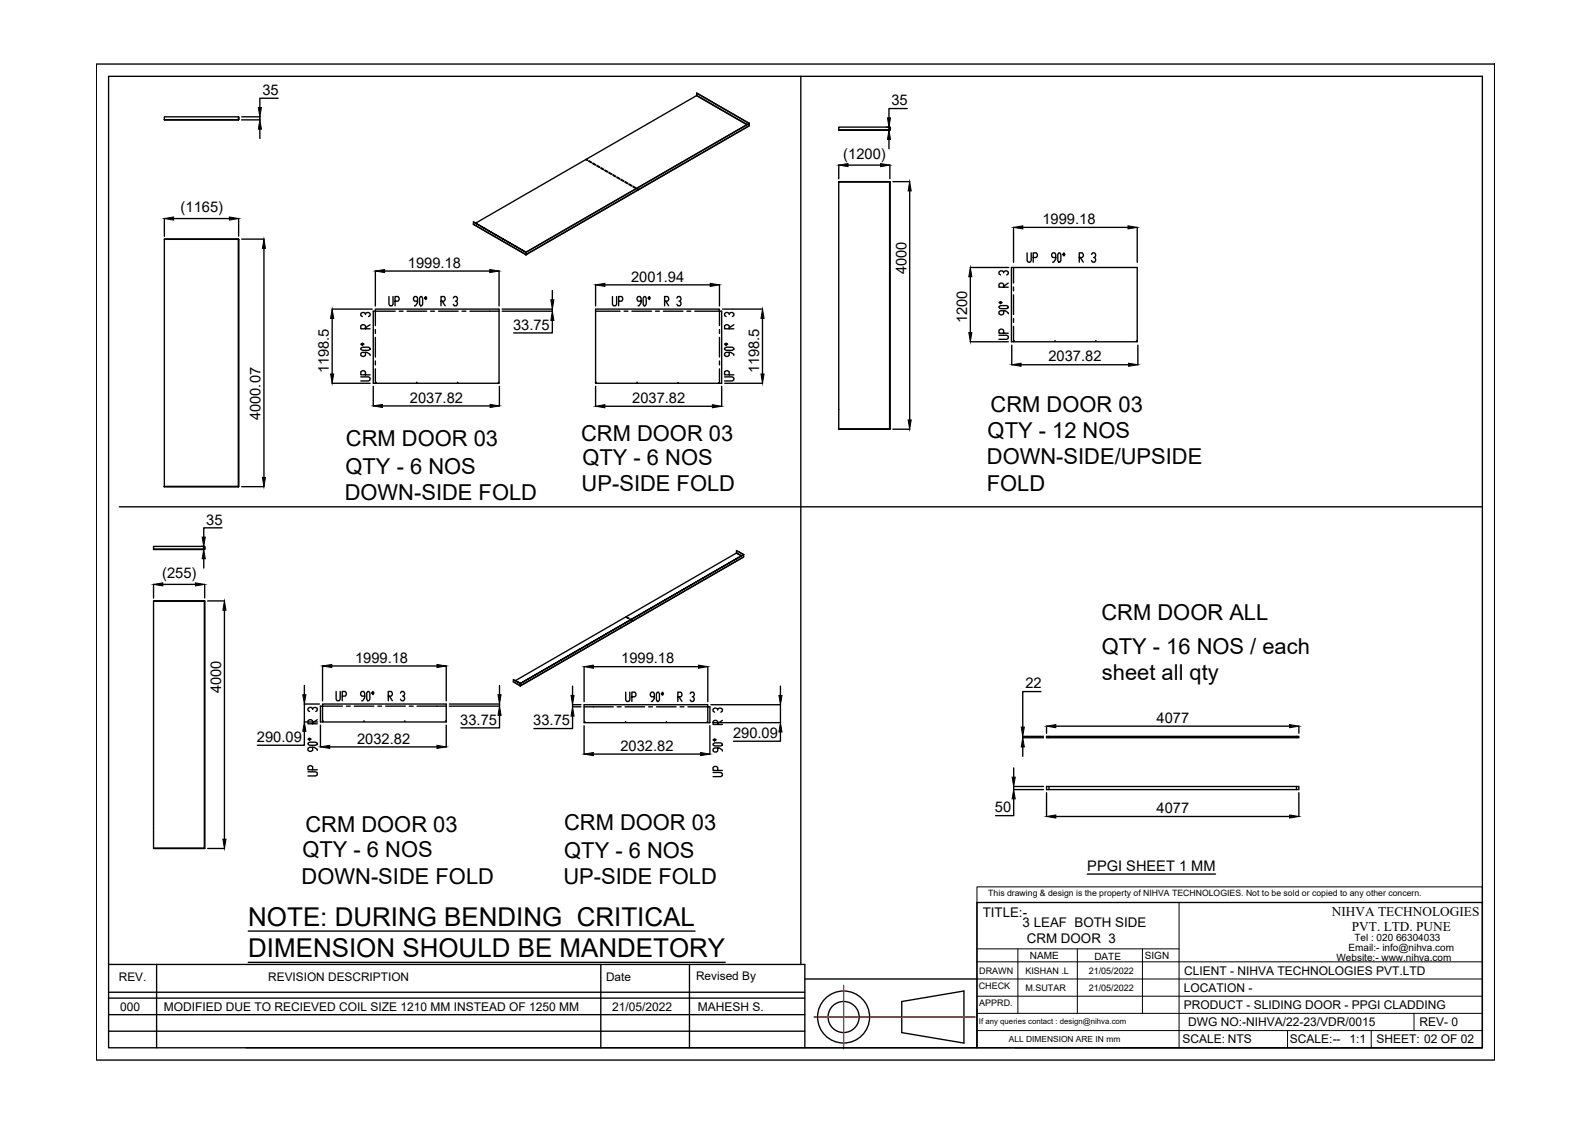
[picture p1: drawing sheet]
<svg xmlns="http://www.w3.org/2000/svg" width="297mm" height="210mm" viewBox="0 0 297 210" stroke-linecap="round" stroke-linejoin="round" font-family="sans-serif">
<!-- layer: 0 -->
<g fill="none" stroke="#000" stroke-width=".25">
<path d="M18 12h261.4v186.1h-261.4zM20.3 14.3h256.8v181.5h-256.8zM52 18.4h-3.4v1.7M130.2 17.8v.1M130.2 17.4l9.8 5.7M149.7 14.3v166M30.7 21.8h13.9v.6h-13.9zM30.7 22.4h.1M44.6 22.4h-13.9M44.6 21.8v.6zM44.6 22.4h.1M45.1 22.4h3.5"/>
<path d="M45.2 21.8h3.4M48.6 21.8v.6M48.6 24.1v1.8M109.5 29.8l.3 .2M109.6 29.7l.3 .2M110 30.2l.5 .2M110.1 30l.5 .3M110.8 30.6l.5 .3M110.8 30.5l.6 .3M111.5 31l.5 .3M111.6 30.9l.5 .3M112.3 31.5l.5 .2"/>
<path d="M112.4 31.3l.5 .3M113.1 31.9l.4 .3M113.1 31.8l.5 .3M113.8 32.3l.5 .3M113.9 32.2l.5 .3M114.6 32.8l.5 .2M114.6 32.6l.5 .3M115.3 33.2l.5 .3M115.4 33.1l.5 .3M116.1 33.6l.5 .3M116.1 33.5l.5 .3M116.8 34.1l.5 .2"/>
<path d="M116.9 34l.5 .2M117.6 34.5l.5 .3M117.6 34.4l.5 .3M118.3 34.9l.5 .3M118.4 34.8l.5 .3M119.1 35.4l.2 .1M119.1 35.3l.3 .1M139.6 23.3l-9.4-5.4-41.3 23.8M140 23.1h.1M140 23.1l-9.8-5.7v.4l9.5 5.5M140 23.1l-41.7 24M140 23.5l-41.7 24.1-9.8-5.7"/>
<path d="M156.8 23.8h9.5v.5h-9.5zM156.8 24.3h9.5zM156.8 34h9.5v46.2h-9.5h9.5M156.8 30.8v2.6M158.5 30.9h6.1M165.8 23.8h.4v.5h-.5M166.2 26.1v1.7M166.3 24.3v-.5v.5M166.3 34h-9.5M166.3 34h-9.5v46.2h9.5M166.3 30.8v2.6M166.9 34h3.2"/>
<path d="M169.6 20.3h-3.4v1.7M170.1 35.7v42.8M30.7 44.7h13.9zM30.7 40.8v3.4M32.5 40.9h10.4M44.6 44.7v46.3h-13.9M44.6 44.7h.1M44.6 44.7v46.3M44.6 44.7h-13.9v46.3M44.6 40.8v3.3M45.2 44.7h4.2M49.3 46.4v42.8"/>
<path d="M62.1 57.8h7.5M62.1 59.5v10.4M68.3 58.8v-.2l-.3-.2h-.3l-.3 .2v.4l.3 .2M68.3 58.6l.3-.2 .6 .2v.4l-.3 .2M70.2 50.7v6.5M71.9 50.7h19.7M72.7 55.4v1.5l.2 .3h.4l.2-.3v-1.5M73.9 56.3h.5l.2-.3-.2-.6h-.5v1.8M73.9 58.2h-4.1v13.4h23.5v-13.8h-23.1v3.1M74.6 58.2h.8M76.1 58.2h3.7M78.1 56.3h-.6l-.2-.3 .2-.6h.4l.2 .3v.9l-.4 .6h-.2"/>
<path d="M78.6 55.4h.2l.2 .3v1.2l-.2 .3h-.2l-.2-.3v-1.2zM79.6 55.4l.2 .3-.2 .3-.2-.3zM80.5 58.2h.7M82 58.2h3.6M82.4 56.3h.6l.2-.3-.2-.6h-.6v1.8M82.6 56.3l.6 .9M84.7 55.7l.2-.3h.4l.2 .3v.3l-.2 .3h-.2M85.3 56.3l.2 .3-.2 .6h-.4l-.2-.3M86.4 58.2h.7M87.8 58.2h5.5M88.5 41.5l9.8 5.6zM88.5 41.5v.4l9.8 5.7v-.5"/>
<path d="M93.3 50.7v6.5M93.9 58.2h9.4M93.9 57.8h9.4M98.3 47.1v.5M98.3 47.6h.1M98.3 47.1l41.7-24v.4l-41.7 24.1zM103.3 59.9v2.3h-7.3M103.3 54.3v1.7M103.3 57.8v.4M111.3 58.2h4.6M111.3 53.2v4M113.1 53.2h19.7"/>
<path d="M114.5 55.4v1.5l.2 .3h.4l.2-.3v-1.5M115.6 56.3h.6l.2-.3-.2-.6h-.6v1.8M116.7 58.2h.7M118.1 58.2h3.7M119.8 56.3h-.5l-.2-.3 .2-.6h.4l.1 .3v.9l-.3 .6h-.2M120.4 55.4h.2l.2 .3v1.2l-.2 .3h-.2l-.2-.3v-1.2zM121.4 55.4l.2 .3-.2 .3-.2-.3zM122.5 58.2h.8M124 58.2h3.7M124.2 56.3h.6l.2-.3-.2-.6h-.6v1.8M124.4 56.3l.6 .9M126.5 55.7l.2-.3h.4l.2 .3v.3l-.2 .3h-.2"/>
<path d="M127.1 56.3l.2 .3-.2 .6h-.4l-.2-.3M128.4 58.2h.7M129.9 58.2h5v13.4h-23.6v-13.8h23.2v3.1M134.5 53.2v4M135.1 57.8h7.5M136.3 58.8v-.2l-.3-.2h-.3l-.3 .2v.4l.3 .2M136.3 58.6l.3-.2 .6 .2v.4l-.3 .2M142.5 59.5v10.4M181.4 50h7.2M181.4 51.7v10.4M186.7 57.3l.3-.2h1.2l.3 .2v.2l-.3 .2h-1.2l-.3-.2zM186.7 56.5l.3-.1 .3 .1-.3 .2z"/>
<path d="M187.6 58.1v.6l-.3 .1-.6-.1v-.4l.3-.2h.9l.6 .4v.2M187.6 53.7v-.6l-.3-.2-.6 .2v.6h1.8M187.6 51v-.2l-.3-.2h-.3l-.3 .2v.4l.3 .2M187.6 50.8l.3-.2h.3l.3 .2v.4l-.3 .2M188.5 52.9l-.9 .6M189.1 50h23.5v13.9h-23.5zM189.5 42.5v6.5M189.5 50v2.9M189.5 53.6v.8M189.5 55.1v3.7M189.5 59.5v.8M191.2 42.5h19.7"/>
<path d="M192 47.3v1.4l.2 .3h.4l.2-.3v-1.4M193.1 48.1h.6l.2-.3-.2-.5h-.6v1.7M197.4 48.1h-.6l-.2-.3 .2-.5h.4l.2 .3v.8l-.4 .6h-.2M197.9 47.3h.2l.2 .3v1.1l-.2 .3h-.2l-.2-.3v-1.1zM198.9 47.3l.2 .3-.2 .2-.2-.2zM201.8 48.1h.5l.2-.3-.2-.5h-.5v1.7M201.9 48.1l.6 .9M204 47.6l.2-.3h.4l.2 .3-.2 .5h-.2M204.6 48.1l.2 .3-.2 .6h-.4l-.2-.3M212.6 42.5v6.5M62.1 71.6h7.1M67.4 70.4h1.5l.3 .2v.4l-.3 .2h-1.5"/>
<path d="M67.4 65.1l.3-.2h1.2l.3 .2v.2l-.3 .2h-1.2l-.3-.2zM67.4 64.3l.3-.2 .3 .2-.3 .2zM68.3 70.1v-.6l-.3-.2-.6 .2v.6h1.8M68.3 65.9v.5l-.3 .2-.6-.2v-.3l.3-.2h.9l.6 .3v.2M68.3 61.5v-.6l-.3-.2-.6 .2v.6h1.8M69.2 60.7l-.9 .6M69.8 72.2v3.7M70.2 61.6v.7M70.2 63.1v3.6M70.2 67.5v.7M70.2 68.9v2.7M71.5 75.9h20.1"/>
<path d="M93.4 72.2v3.7M111.3 72.2v3.7M113.1 75.9h20.1M134.5 61.6v.7M134.5 63.1v3.6M134.5 67.5v.7M134.5 68.9v2.7M134.9 72.2v3.7M135.4 70.4h1.5l.3 .2v.4l-.3 .2h-1.5M135.4 65.1l.3-.2h1.2l.3 .2v.2l-.3 .2h-1.2l-.3-.2zM135.4 64.3l.3-.2 .3 .2-.3 .2zM135.5 71.6h7.1"/>
<path d="M136.3 70.1v-.6l-.3-.2-.6 .2v.6h1.8M136.3 65.9v.5l-.3 .2-.6-.2v-.3l.3-.2h.9l.6 .3v.2M136.3 61.5v-.6l-.3-.2-.6 .2v.6h1.8M137.2 60.7l-.9 .6M156.8 76.5v.1M181.4 63.9h7.1M186.7 62.7h1.5l.3 .2v.3l-.3 .2h-1.5M187.6 62.3v-.6l-.3-.2-.6 .2v.6h1.8M189.1 64.5v3.7M189.5 61v2.9M190.9 68.2h20.1M212.7 64.5v3.7"/>
<path d="M22.3 94.7h254.8M41.5 98.7h-3.4v1.7M44.5 90.9l.1 .1M44.5 90.9h.1M44.5 90.9l-13.8 .1M44.6 91h.1M45.2 91h4.2M166.3 80.2v-46.2v46.2M166.3 80.2h.1M166.9 80.2h3.2M28.7 102.1h9.5v.6h-9.5zM28.7 102.7h9.5z"/>
<path d="M28.7 109.2v2.6M28.7 112.3h9.5v46.3M30.4 109.2h6.1M37.7 102.1h.4v.6h-.5M38.1 104.4v1.8M38.2 112.4l.1 46.2-9.6-.1 9.5 .1zM38.2 112.3l-9.5 .1M38.2 102.7v-.6l.1 .6M38.3 112.3l-9.6 .1v46.2l9.5-.1M38.3 109.2v2.6M38.8 112.3h3.2M42 114.1v42.8"/>
<path d="M117 115.3l.5 .3M117.1 115.3l.5 .3M117.7 115.8l.6 .3M117.8 115.7l.6 .3M137.7 103.3l.4 .3M137.7 103.3v-.4l1.3 .8M137.7 103.3l.9 .6M138.1 103.1l.9 .6M138.6 103.9l-.9-.5-41.3 23.8 .9 .5-1.3-.7v.4l1.3 .8M139 103.7l-41.7 24v.5v-.5l41.7-24v.4l-41.7 24.1M139 104.1l-41.7 24.1M139 103.7h.1"/>
<path d="M56.9 136.7v2.6h-8.8M56.9 128.1v1.8M57.6 138.9l.3-.2h1.1l.3 .2v.2l-.3 .2h-1.1l-.3-.2zM57.6 138.2l.3-.2 .3 .2-.3 .1zM58.4 139.7v.6l-.2 .1-.6-.1v-.4l.3-.2h.8l.6 .4v.2M58.4 135.3v-.6l-.2-.2-.6 .2v.6h1.7M58.4 132.6v-.2l-.2-.2h-.3l-.3 .2v.4l.3 .2M58.4 132.4l.3-.2 .6 .2v.4l-.3 .2M59.3 134.5l-.9 .6M59.7 131.6h-2.8v3.3h2.4M59.9 135.5v4.1M60.3 124.5v6.5"/>
<path d="M61.6 139.6h20.1M62 124.5h19.7M62.8 129.2v1.5l.2 .3h.4l.2-.3v-1.5M64 130.1h.5l.2-.3-.2-.6h-.5v1.8M64 132h-4.1v2.9h23.5v-3.3h-23.1v3.3M64.7 132h.8M66.2 132h3.7M68.2 130.1h-.6l-.2-.3 .2-.6h.4l.2 .3v.9l-.4 .6h-.2M68.7 129.2h.3l.1 .3v1.2l-.1 .3h-.3l-.1-.3v-1.2zM69.7 129.2l.2 .3-.2 .3-.2-.3zM70.6 132h.8M72.1 132h3.7"/>
<path d="M72.6 130.1h.6l.1-.3-.1-.6h-.6v1.8M72.8 130.1l.5 .9M74.9 129.5l.2-.3h.3l.2 .6-.2 .3h-.2M75.4 130.1l.2 .3-.2 .6h-.3l-.2-.3M76.5 132h.7M78 132h5.4M83.4 124.5v6.5M83.4 135.5v4.1M84 132h9.4M84 131.6h9.4M93.4 133.7v2.3h-7.3M93.4 128.1v1.8"/>
<path d="M93.4 131.6v.4M96 127.4l1.3 .8M97.3 127.7v.5zM97.3 128.2h.1M107 133.8v2.4h-7.2M107 128.2v1.8M108.6 131.7h-1.6v.4h1.6M109.2 132.1h5.4M109.2 124.6v6.5M109.2 135.7v5.3M110.9 124.6h19.7M115.4 132.1h.7"/>
<path d="M116.8 132.1h3.7M117 129.4v1.4l.2 .3h.3l.2-.3v-1.4M118.1 130.2h.6l.2-.2-.2-.6h-.6v1.7M121.3 132.1h.7M122.3 130.2h-.5l-.2-.2 .2-.6h.3l.2 .3v.8l-.4 .6h-.1M122.7 132.1h3.7M122.9 129.4h.2l.2 .3v1.1l-.2 .3h-.2l-.2-.3v-1.1zM123.8 129.4l.2 .3-.2 .3-.1-.3zM126.7 130.2h.6l.2-.2-.2-.6h-.6v1.7M126.9 130.2l.6 .9M127.1 132.1h.8M128.6 132.1h4.1v3h-23.5v-3.4h23.1v3.4"/>
<path d="M129 129.7l.2-.3h.4l.2 .6-.2 .2h-.2M129.6 130.2l.2 .3-.2 .6h-.4l-.2-.3M132.3 124.6v6.5M132.7 135.7v5.3M132.9 131.7h13v3.4h-12.6M133.3 139l.3-.1h1.1l.3 .1v.2l-.3 .2h-1.1l-.3-.2zM133.3 138.3l.3-.2 .3 .2-.3 .2zM134.2 139.8v.6l-.3 .2-.6-.2v-.4l.3-.2h.9l.5 .4v.2M134.2 135.4v-.6l-.3-.1-.6 .1v.6h1.7M134.2 132.7v-.2l-.3-.1h-.3l-.3 .1v.4l.3 .2M134.2 132.5l.3-.1 .5 .1v.4l-.3 .2M135 134.7l-.8 .5"/>
<path d="M145.9 136.8v1.7h-8.8M145.9 128.2v1.8M191.2 139.6v1.8M194.6 129.3h-3.4v6.6M195.1 137.6h-3.9v.3h3.9M195.6 137.6h47.2v.3h-47.2zM195.6 135.7v1.4M196.1 137.6v.3M197.4 135.7h43.7M242.4 137.6v.3M242.8 135.7v1.4M28.7 154.9h.1"/>
<path d="M38.2 158.5l.1 .1M38.8 158.6h3.2M57.6 144.3h1.4l.3 .2v.3l-.3 .2h-1.4M58.4 143.9v-.6l-.2-.2-.6 .2v.6h1.7M110.9 140.9h20.1M133.3 144.4h1.4l.3 .2v.4l-.3 .2h-1.4M134.2 144v-.6l-.3-.2-.6 .2v.6h1.7M189.5 147h5.6M189.5 147.6h5.6M189.5 149.3v3.2h-3.4M189.5 143.5v1.8M189.5 147v.6"/>
<path d="M195.6 147h47.2v.6h-47.2zM195.6 148.2v4.4M196.1 147v.6M197.4 152.6h43.7M242.4 147v.6M242.8 148.2v4.4M46.4 174h83.5M46.4 179.9h89.2M182.6 168.7h94.5v27.1h-94.5zM203.3 163.4h23.9M20.3 180.3h130.2v15.5h-104.5M20.3 192.7h130.2"/>
<path d="M20.3 185.5h130.2M20.3 189.7h130.2M20.3 186.6h130.2M29.3 180.3v15.5M112.3 180.3v15.5M128.9 180.3v15.5M150.5 195.8h32.1M150.5 183h32.1M168.6 187.2l11.6-2v9.8l-11.6-2zM189.8 195.8h87.3"/>
<circle cx="70.3" cy="71.5" r=".03"/>
<circle cx="77.9" cy="71.5" r=".03"/>
<circle cx="85.5" cy="71.5" r=".03"/>
<circle cx="93.2" cy="71.5" r=".03"/>
<circle cx="111.4" cy="71.5" r=".03"/>
<circle cx="119.1" cy="71.5" r=".03"/>
<circle cx="126.7" cy="71.5" r=".03"/>
<circle cx="134.4" cy="71.5" r=".03"/>
<circle cx="189.6" cy="63.7" r=".03"/>
<circle cx="197.2" cy="63.7" r=".03"/>
<circle cx="204.8" cy="63.7" r=".03"/>
<circle cx="212.5" cy="63.7" r=".03"/>
<circle cx="60.4" cy="134.8" r=".03"/>
<circle cx="68" cy="134.8" r=".03"/>
<circle cx="75.7" cy="134.8" r=".03"/>
<circle cx="83.3" cy="134.8" r=".03"/>
<circle cx="109.3" cy="134.9" r=".03"/>
<circle cx="116.9" cy="134.9" r=".03"/>
<circle cx="124.6" cy="134.9" r=".03"/>
<circle cx="132.2" cy="134.9" r=".03"/>
<circle cx="157.7" cy="190.1" r="4.9"/>
<circle cx="157.7" cy="190.1" r="2.91"/>
</g>
<g fill="none" stroke="#000" stroke-width=".19">
<path d="M182.6 165.8h94.5v2.9h-94.5zM182.6 179.8h94.5M182.6 168.7v27.1M182.6 177.4h37.8M184.2 168.7h92.9M190.3 177.4v12M201.4 177.4v12M213.6 177.4v12M220.4 168.7v27.1M182.6 189.4h94.5M182.6 186.2h94.5M182.6 183h94.5"/>
<path d="M182.6 192.6h94.5M240.7 192.6v3.2M256.3 192.6v3.2M264.3 189.4v3.2"/>
</g>
<g fill="none" stroke="#f00" stroke-width=".25">
<path d="M152.2 190.1h.2M152.5 190.1h.1M152.7 190.1h.3M153.1 190.1h.1M153.2 190.1h.4M153.7 190.1h.1M153.8 190.1h.4M154.3 190.1h.1M154.4 190.1h.4M154.9 190.1h.1M155 190.1h.4M155.4 190.1h.1"/>
<path d="M155.6 190.1h.4M156 190.1h.1M156.2 190.1h.3M156.6 190.1h.1M156.8 190.1h.3M157.2 190.1h.1M157.4 190.1h.3M157.7 184.2v.2M157.7 184.5v.1M157.7 184.6v.4M157.7 185.1h.1M157.7 185.2v.4"/>
<path d="M157.7 185.7h.1M157.7 185.8v.4M157.7 186.2v.1M157.7 186.4v.4M157.7 186.8v.1M157.7 187v.3M157.7 187.4v.1M157.7 187.6v.3M157.7 188v.1M157.7 188.2v.3M157.7 188.6v.1M157.7 188.7v.4"/>
<path d="M157.7 189.2v.1M157.7 189.3v.4M157.7 189.8h.1M157.7 189.9v.4M157.7 190.4h.1M157.7 190.5v.4M157.7 190.9v.1M157.7 191.1v.4M157.7 191.5v.1M157.7 191.7v.3M157.7 192.1v.1M157.7 192.3v.3"/>
<path d="M157.7 192.7v.1M157.7 192.8v.4M157.7 193.3v.1M157.7 193.4v.4M157.7 193.9v.1M157.7 194v.4M157.7 194.5h.1M157.7 194.6v.4M157.7 195.1h.1M157.7 195.2v.4M157.7 195.6v.1M157.7 195.8v.2"/>
<path d="M157.8 190.1h.1M157.9 190.1h.4M158.4 190.1h.1M158.5 190.1h.4M159 190.1h.1M159.1 190.1h.4M159.6 190.1h.1M159.7 190.1h.4M160.1 190.1h.1M160.3 190.1h.4M160.7 190.1h.1M160.9 190.1h.3"/>
<path d="M161.3 190.1h.1M161.5 190.1h.3M161.9 190.1h.1M162.1 190.1h.3M162.5 190.1h.1M162.6 190.1h.4M163.1 190.1h.1M163.2 190.1h.4M163.7 190.1h.1M163.8 190.1h.4M164.3 190.1h.1M164.4 190.1h.4"/>
<path d="M164.8 190.1h.1M165 190.1h.4M165.4 190.1h.1M165.6 190.1h.4M166 190.1h.1M166.2 190.1h.3M166.6 190.1h.1M166.8 190.1h.3M167.2 190.1h.1M167.3 190.1h.4M167.8 190.1h.1M167.9 190.1h.4"/>
<path d="M168.4 190.1h.1M168.5 190.1h.4M169 190.1h.1M169.1 190.1h.4M169.6 190.1h.1M169.7 190.1h.4M170.1 190.1h.1M170.3 190.1h.4M170.7 190.1h.1M170.9 190.1h.3M171.3 190.1h.1M171.5 190.1h.3"/>
<path d="M171.9 190.1h.1M172.1 190.1h.3M172.5 190.1h.1M172.6 190.1h.4M173.1 190.1h.1M173.2 190.1h.4M173.7 190.1h.1M173.8 190.1h.4M174.3 190.1h.1M174.4 190.1h.4M174.8 190.1h.1M175 190.1h.4"/>
<path d="M175.4 190.1h.1M175.6 190.1h.3M176 190.1h.1M176.2 190.1h.3M176.6 190.1h.1M176.8 190.1h.3M177.2 190.1h.1M177.3 190.1h.4M177.8 190.1h.1M177.9 190.1h.4M178.4 190.1h.1M178.5 190.1h.4"/>
<path d="M179 190.1h.1M179.1 190.1h.4M179.5 190.1h.1M179.7 190.1h.4M180.1 190.1h.1M180.3 190.1h.3M180.7 190.1h.1M180.9 190.1h.3M181.3 190.1h.1M181.5 190.1h.3M181.9 190.1h.1M182 190.1h.3"/>
</g>
<g fill="#000" stroke="#000" stroke-width=".19">
<path d="M48.6 22.4l.3 1.7h-.6zM48.3 20.1h.6l-.3 1.7zM156.8 30.9l1.7-.3v.5zM164.6 30.6l1.7 .3-1.7 .2zM166.2 24.3l.3 1.8h-.6zM165.9 22h.6l-.3 1.8zM170.1 34l.2 1.7h-.5zM30.7 40.9l1.8-.3v.5zM42.9 40.6l1.7 .3-1.7 .2zM49.3 44.7l.3 1.7h-.5zM62.1 57.8l.3 1.7h-.6zM70.2 50.7l1.7-.3v.5z"/>
<path d="M91.6 50.4l1.7 .3-1.7 .2zM103 56h.5l-.2 1.8zM103.3 58.2l.2 1.7h-.5zM111.3 53.2l1.8-.2v.5zM132.8 53l1.7 .2-1.7 .3zM142.5 57.8l.3 1.7h-.5zM181.4 50l.3 1.7h-.6zM189.5 42.5l1.7-.3v.6zM210.9 42.2l1.7 .3-1.7 .3zM61.8 69.9h.6l-.3 1.7zM69.8 75.9l1.7-.3v.6zM91.6 75.6l1.8 .3-1.8 .3z"/>
<path d="M111.3 75.9l1.8-.3v.6zM133.2 75.6l1.7 .3-1.7 .3zM142.3 69.9h.5l-.3 1.7zM169.8 78.5h.5l-.2 1.7zM181.1 62.1h.6l-.3 1.8zM189.1 68.2l1.8-.3v.6zM211 67.9l1.7 .3-1.7 .3zM49.1 89.2h.5l-.3 1.8zM28.7 109.2l1.7-.3v.6zM36.5 108.9l1.8 .3-1.8 .3zM38.1 102.7l.3 1.7h-.6zM37.8 100.4h.6l-.3 1.7z"/>
<path d="M42 112.3l.2 1.8h-.5zM56.6 129.9h.6l-.3 1.7zM56.9 134.9l.3 1.8h-.6zM59.9 139.6l1.7-.3v.6zM60.3 124.5l1.7-.3v.6zM81.7 139.3l1.7 .3-1.7 .3zM81.7 124.2l1.7 .3-1.7 .3zM93.1 129.9h.6l-.3 1.7zM93.4 132l.3 1.7h-.6zM106.7 130h.6l-.3 1.7zM107 132.1l.3 1.7h-.6zM109.2 124.6l1.7-.3v.6z"/>
<path d="M130.6 124.3l1.7 .3-1.7 .3zM145.6 130h.6l-.3 1.7zM145.9 135.1l.3 1.7h-.6zM191.2 137.9l.3 1.7h-.6zM190.9 135.9h.6l-.3 1.7zM195.6 135.7l1.8-.3v.6zM241.1 135.4l1.7 .3-1.7 .3zM41.7 156.9h.5l-.2 1.7zM109.2 140.9l1.7-.2v.5zM131 140.7l1.7 .2-1.7 .3zM189.2 145.3h.6l-.3 1.7zM189.5 147.6l.3 1.7h-.6z"/>
<path d="M195.6 152.6l1.8-.3v.6zM241.1 152.3l1.7 .3-1.7 .3z"/>
</g>
<g font-size="4.8">
<text x="46.4" y="173">NOTE: DURING BENDING CRITICAL</text>
<text x="46.4" y="178.8">DIMENSION SHOULD BE MANDETORY</text>
</g>
<g font-size="4.1">
<text x="185.2" y="77.1">CRM DOOR 03</text>
<text x="64.7" y="83.3">CRM DOOR 03</text>
<text x="108.6" y="82.4">CRM DOOR 03</text>
<text x="184.6" y="81.9">QTY - 12 NOS</text>
<text x="64.6" y="88.5">QTY - 6 NOS</text>
<text x="108.9" y="86.9">QTY - 6 NOS</text>
<text x="184.5" y="86.8">DOWN-SIDE/UPSIDE</text>
<text x="64.4" y="93.5">DOWN-SIDE FOLD</text>
<text x="108.7" y="91.8">UP-SIDE FOLD</text>
<text x="184.5" y="91.7">FOLD</text>
<text x="205.9" y="115.9">CRM DOOR ALL</text>
<text x="205.9" y="122.3">QTY - 16 NOS / each</text>
<text x="206" y="127.1">sheet all qty</text>
<text x="57.1" y="155.4">CRM DOOR 03</text>
<text x="105.4" y="155.2">CRM DOOR 03</text>
<text x="56.5" y="160.2">QTY - 6 NOS</text>
<text x="105.5" y="160.4">QTY - 6 NOS</text>
<text x="56.4" y="165.2">DOWN-SIDE FOLD</text>
<text x="105.3" y="165.3">UP-SIDE FOLD</text>
</g>
<g font-size="2.7">
<text x="49" y="17.7">35</text>
<text x="166.6" y="19.7">35</text>
<text x="157.6" y="29.7">(1200)</text>
<text x="33.8" y="39.7">(1165)</text>
<text x="194.9" y="41.9">1999.18</text>
<text x="76.2" y="50">1999.18</text>
<text x="118" y="52.6">2001.94</text>
<text x="169.4" y="51.2" transform="rotate(-90 169.4 51.2)">4000</text>
<text x="95.9" y="61.6">33.75</text>
<text x="180.8" y="60.5" transform="rotate(-90 180.8 60.5)">1200</text>
<text x="61.5" y="69.8" transform="rotate(-90 61.5 69.8)">1198.5</text>
<text x="141.9" y="69.8" transform="rotate(-90 141.9 69.8)">1198.5</text>
<text x="196" y="67.6">2037.82</text>
<text x="76.6" y="75.3">2037.82</text>
<text x="118.2" y="75.3">2037.82</text>
<text x="48.7" y="78.5" transform="rotate(-90 48.7 78.5)">4000.07</text>
<text x="38.6" y="98">35</text>
<text x="30.3" y="108.1">(255)</text>
<text x="66.4" y="123.9">1999.18</text>
<text x="116.1" y="124">1999.18</text>
<text x="41.3" y="129.6" transform="rotate(-90 41.3 129.6)">4000</text>
<text x="191.7" y="128.7">22</text>
<text x="86" y="135.4">33.75</text>
<text x="99.7" y="135.6">33.75</text>
<text x="137" y="137.9">290.09</text>
<text x="216.2" y="135.1">4077</text>
<text x="48" y="138.7">290.09</text>
<text x="66.8" y="139">2032.82</text>
<text x="116" y="140.3">2032.82</text>
<text x="186" y="151.8">50</text>
<text x="216.2" y="152">4077</text>
<text x="203.3" y="162.8">PPGI SHEET 1 MM</text>
</g>
<g font-size="2.5">
<text x="183.7" y="171.4">TITLE:-</text>
<text x="191.2" y="173.2">3 LEAF BOTH SIDE</text>
<text x="249" y="171.3">NIHVA TECHNOLOGIES</text>
<text x="192" y="176.2">CRM DOOR 3</text>
<text x="252.7" y="174.1">PVT. LTD. PUNE</text>
</g>
<g font-size="2.2">
<text x="22.2" y="183.4">REV.</text>
<text x="50.1" y="183.4">REVISION DESCRIPTION</text>
<text x="113.3" y="183.4">Date</text>
<text x="130.1" y="183.2">Revised By</text>
<text x="221.3" y="185.4">LOCATION -</text>
<text x="221.3" y="182.2">CLIENT - NIHVA TECHNOLOGIES PVT.LTD</text>
<text x="22.5" y="189">000</text>
<text x="30.6" y="189">MODIFIED DUE TO RECIEVED COIL SIZE 1210 MM INSTEAD OF 1250 MM</text>
<text x="114.4" y="189">21/05/2022</text>
<text x="130.4" y="189.1">MAHESH S.</text>
<text x="221.3" y="188.6">PRODUCT - SLIDING DOOR - PPGI CLADDING</text>
<text x="222.1" y="191.8">DWG NO:-NIHVA/22-23/VDR/0015</text>
<text x="265.4" y="191.8">REV- 0</text>
<text x="221" y="195">SCALE: NTS</text>
<text x="241.1" y="195">SCALE:--</text>
<text x="252.2" y="195">1:1</text>
<text x="257.3" y="195">SHEET: 02 OF 02</text>
</g>
<g font-size="1.9">
<text x="192.5" y="179.3">NAME</text>
<text x="204.6" y="179.4">DATE</text>
<text x="214" y="179.2">SIGN</text>
<text x="249.8" y="179.6">Website:- www.nihva.com</text>
<text x="252.1" y="177.8">Email:- info@nihva.com</text>
<text x="253.2" y="176">Tel : 020 66304033</text>
</g>
<g font-size="1.7">
<text x="183" y="184.9">CHECK</text>
<text x="183" y="182.1">DRAWN</text>
<text x="191.7" y="185.2">M.SUTAR</text>
<text x="191.7" y="182">KISHAN .L</text>
<text x="203.5" y="182">21/05/2022</text>
<text x="203.5" y="185.2">21/05/2022</text>
<text x="183" y="188.1">APPRD.</text>
</g>
<g font-size="1.6">
<text x="184.7" y="167.6">This drawing &amp; design is the property of NIHVA TECHNOLOGIES. Not to be sold or copied to any other concern.</text>
<text x="188.6" y="194.8">ALL DIMENSION ARE IN mm</text>
</g>
<text font-size="1.5" x="183" y="191.4">If any queries contact : design@nihva.com</text>
</svg>
